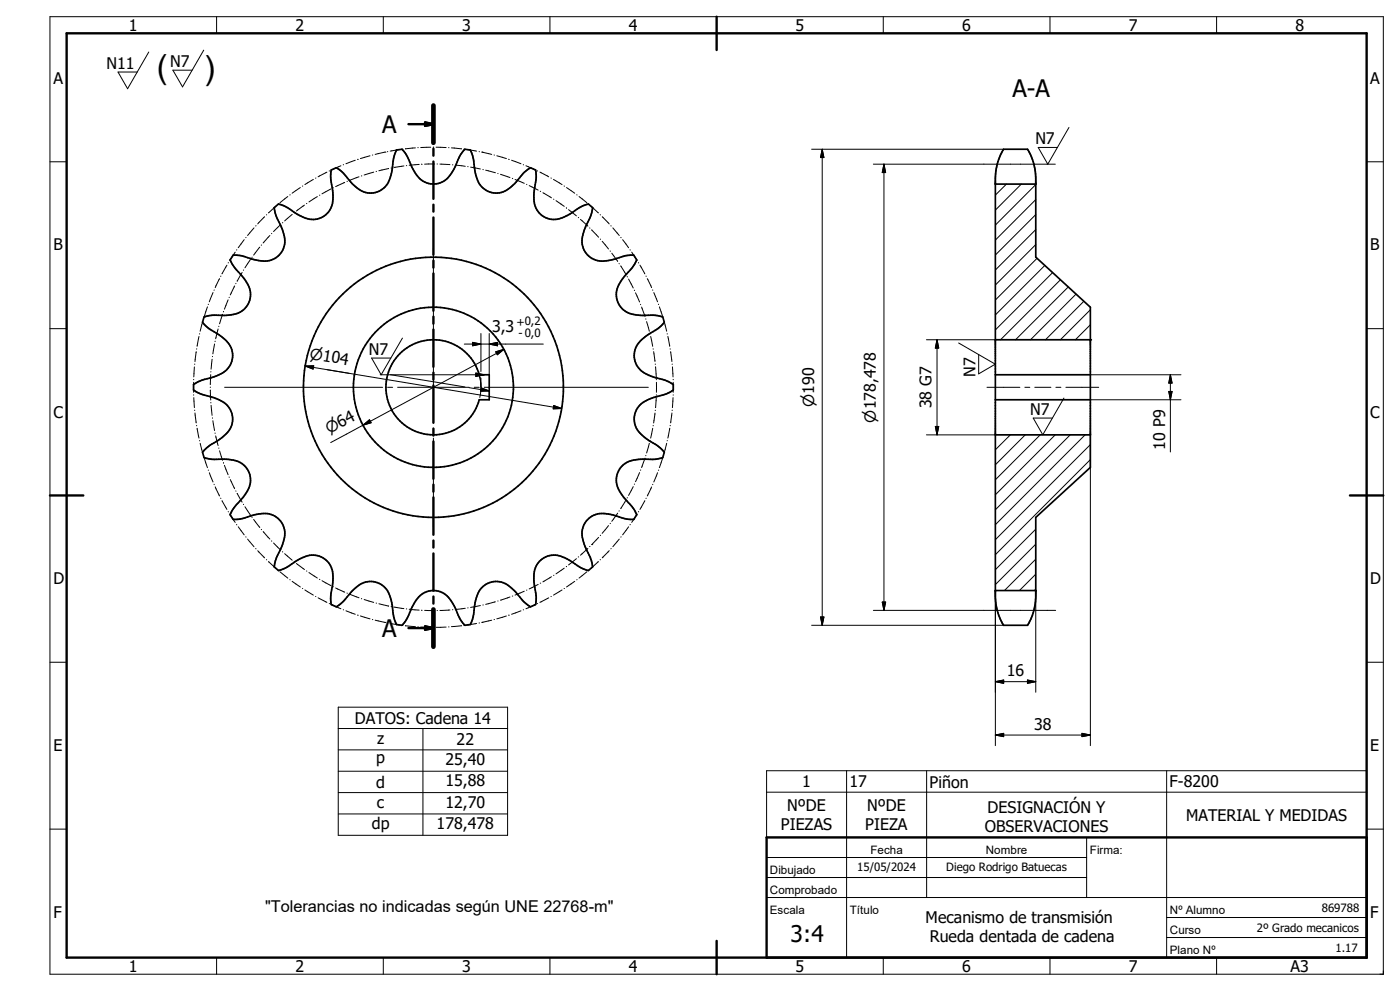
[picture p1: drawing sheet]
<svg xmlns="http://www.w3.org/2000/svg" width="420mm" height="297mm" viewBox="0 0 420 297" stroke-linecap="round" stroke-linejoin="round" font-family="sans-serif">
<g fill="none" stroke="#000" stroke-width=".3">
<path d="M15 5h400v287h-400zM44.6 15.6l-6.3 11-2.9-5h5.8M61.1 15l-6.3 11-2.9-5h5.7M65 5v5M115 5v5M165 5v5M265 5v5M315 5v5M365 5v5M320.7 38.2l-6.4 11-2.8-5h5.7M15 48.5h5M86.3 58.9l-2.3 1.9"/>
<path d="M87 58.4h-.1M90.1 56.2l-2.5 1.7M90.8 55.7l-.1 .1M94 53.8l-2.5 1.5M94.8 53.3l-.1 .1M95.2 58.9l-2.5 1.6M96 58.5h-.2M98.1 51.6l-2.7 1.4M98.9 51.2l-.1 .1M99.2 56.6l-2.6 1.5M100 56.3h-.1M102.3 49.7l-2.8 1.2"/>
<path d="M103.1 49.4h-.1M103.4 54.7l-2.7 1.2M104.2 54.3l-.1 .1M106.6 48l-2.8 1.1M107.4 47.8h.1M107.4 47.8h-.1M107.7 53l-2.8 1.1M108.5 52.7h-.1M111 46.7l-2.9 .8M111.8 46.5h-.1M112.1 51.6l-2.9 .9M113 51.4h-.2"/>
<path d="M115.5 45.6h.1M115.5 45.6l-3 .7M116.3 45.4l-.1 .1M116.6 50.5l-2.9 .7M117.4 50.3l-.1 .1M120 44.8l-2.9 .5M120.8 44.7h.1M121.2 49.7l-3 .5M121.6 44.6h.1M122 49.6l-.1 .1M124.6 44.3l-2.9 .3M125.5 44.2l-.2 .1"/>
<path d="M125.8 49.3l-3 .2M126.5 49.2h.1M129.2 44.1l-3 .1M130 44.1h.1M130.4 49.1l-3 .1M130.8 44.1l3 .1M131.1 49.1h.1M132 49.2l3 .1M134.6 44.2l.1 .1M135.4 44.3l3 .3M135.7 49.4h.2M136.6 49.5l3 .3"/>
<path d="M139.2 44.7h.1M140 44.8l3 .5M140.3 49.9l.1 .1M141.2 50.1l2.9 .5M143.7 45.4l.1 .1M144.6 45.6h.1M144.6 45.6l2.9 .7M144.9 50.8l.1 .1M145.7 51l2.9 .8M148.2 46.5h.1M149 46.7l2.9 .8M149.3 52h.1"/>
<path d="M150.2 52.2l2.8 1M152.6 47.8h.1M152.7 47.8h.1M153.5 48l2.8 1.1M153.7 53.5h.1M154.5 53.8l2.8 1.1M157 49.4h.1M157.8 49.7l2.7 1.2M158 55.2l.1 .1M158.7 55.6l2.7 1.4M161.2 51.2l.1 .1M162 51.6l2.6 1.4"/>
<path d="M162.1 57.3l.1 .1M162.9 57.8l2.5 1.5M165.3 53.3l.1 .1M166 53.8l2.6 1.5M166.1 59.7h.1M169.2 55.7l.1 .1M169.9 56.2l2.5 1.7M173 58.4h.1M173.7 58.9l2.3 1.9M243.5 44.7h57.6M246.7 44.7v142.7M246.7 44.7l.5 2.5h-1.1z"/>
<path d="M262 49.2h54.6M265.2 49.2v133.7M265.2 49.2l.5 2.5h-1zM301.9 55.2l-3.3 3.3M306.4 55.2l-7.8 7.8M310.7 59.8l-12.1 12.2M310.7 55.3l-12.1 12.2M410 48.5h5M68.1 79.5l-1.5 2.6M68.5 78.7v.1M70.6 75.6l-1.7 2.5M71 74.9v.1"/>
<path d="M73.3 71.8l-1.8 2.4M73.8 71.1l-.1 .1M75.1 77.8l-1.6 2.5M75.6 77.1v.1M76.2 68.3l-1.9 2.3M76.8 67.6l-.1 .1M77.9 74.1l-1.8 2.4M78.5 73.4l-.1 .1M79.4 64.9l-2.1 2.2M80 64.3l-.1 .1M80.9 70.6l-2 2.2M81.5 70h.1"/>
<path d="M82.8 61.8l-2.3 2M83.4 61.2l-.1 .1M84.2 67.3l-2.1 2.1M84.8 66.7l-.1 .1M87.7 64.3l-2.3 1.9M88.3 63.7l-.1 .1M91.3 61.5l-2.4 1.7M92 61h-.1M130 74.6v26.2M166.8 60.1l2.5 1.7M169.9 62.3l.1 .1M170.6 62.8l2.3 1.9"/>
<path d="M173.5 65.2l.1 .1M174.1 65.8l2.3 2M176.6 61.2l.1 .1M176.9 68.3l.1 .1M177.3 61.8l2.2 2M177.5 68.9l2.1 2.2M177.5 68.9h.1M180 64.3l.1 .1M180.1 71.7h.1M180.6 72.3l1.9 2.3M180.7 64.9l2.1 2.2M183 75.2l.1 .1"/>
<path d="M183.3 67.6v.1M183.5 75.9l1.8 2.4M183.8 68.3l2 2.3M185.7 79l.1 .1M186.2 79.7l1.6 2.5M186.2 71.1l.1 .1M186.8 71.8l1.8 2.4M189 74.9l.1 .1M189.5 75.6l1.6 2.5M191.5 78.7l.1 .1M192 79.5l1.4 2.6M310.7 73.3l-12.1 12.1"/>
<path d="M310.7 68.8l-12.1 12.1M310.7 64.3l-12.1 12.1M311.1 77.4l-12.5 12.5M313.4 79.6l-14.8 14.8M15 98.5h5M60.8 96.4l-.8 2.9M61.1 95.5l-.1 .2M62.2 92l-.9 2.8M62.5 91.2v.1M63.9 87.7l-1.1 2.8M64.3 86.9l-.1 .1M65.4 98.6l-.7 2.9"/>
<path d="M65.7 97.8l-.1 .1M65.9 83.5l-1.3 2.7M66.3 82.7l-.1 .2M66.8 94.2l-.9 2.9M67.1 93.4h.1M67.1 93.4l-.1 .1M68.4 89.9l-1.1 2.8M68.8 89.1l-.1 .1M70.4 85.7l-1.3 2.7M70.8 84.9l-.1 .1M71.2 84.2l-.1 .1M72.6 81.7l-1.4 2.5"/>
<path d="M73.1 80.9l-.1 .1M144.3 100v11.3M146.8 100v12.3M188.1 82.9l.1 .1M188.6 83.6l1.4 2.7M190.3 87v.1M190.7 87.8l1.2 2.7M192.2 91.2v.1M192.5 92l1 2.8M193.7 95.6l.1 .1M193.8 82.7l.1 .2M194 96.4l.8 2.9"/>
<path d="M194.2 83.5l1.3 2.7M195.8 86.9v.1M196.1 87.7l1.2 2.8M197.5 91.2l.1 .1M197.8 92l1 2.8M199 95.5v.2M199.2 96.4l.8 2.9M315.8 81.7l-17.2 17.2M318.1 83.8l-17.9 18M320.5 86l-15.9 15.8M322.8 88.1l-13.7 13.7M325.1 90.3l-11.5 11.5"/>
<path d="M327.1 97.3l-4.5 4.5M327.1 92.8l-9 9M410 98.5h5M58.1 114.6v3M58.1 118.3v.1M58.1 113.7v.1M58.1 119.2l.2 3M58.3 110l-.2 3M58.4 109.1v.1M58.9 105.4l-.4 3M59 104.5v.2M59.7 100.8l-.6 3"/>
<path d="M59.9 100v.1M63.1 116v.1M63.1 116.9l.1 3M63.2 112.3l-.1 3M63.3 111.4l-.1 .1M63.6 107.7l-.3 2.9M63.8 106.8l-.1 .1M64.4 103.1l-.5 2.9M64.5 102.2v.2M67.4 116.1h47.4M91.5 109.7l77 12.7M91.5 109.7l2.6-.1-.2 1z"/>
<path d="M114 112.3h15.9M116.3 116.1h1.5M117.2 112.3l12.7 2.1M119.3 116.1h21.5M120.7 101.3l-6.3 11-2.9-5h5.7M130 102.3v1.5M130 105.3v21.5M130.1 112.3h15.2M130.1 114.4l9.4 1.6M139.3 103.1h23.7M140.7 116.2l6.1 1M141.8 102.6l2.5 .5-2.5 .5z"/>
<path d="M142.3 116.1h1.5M142.7 111.8l2.6 .5-2.6 .5zM144.3 113.3v3.3l-.4 2.5M144.3 115.7l-.5-3.4 .5 3.8M144.4 116.3l2.4 .9-2.6 .1zM145.3 116.1h49.2M146.8 103.1l2.4-.5v1zM148.7 105.4l2.5-.7-2 1.6zM151.2 104.7l-42.3 22.7M195 100v.1M195.2 100.8l.6 3M195.9 104.5l.1 .2"/>
<path d="M196.1 105.4l.4 3M196.6 109.1v.1M196.7 110l.2 3M196.9 119.2l-.2 3M196.9 113.7v.1M196.9 118.3v.1M196.9 114.6v3M200.2 100v.1M200.4 100.8l.5 3M201 104.5l.1 .2M201.2 105.4l.4 3M201.6 109.1v.1"/>
<path d="M201.7 110l.2 3M201.9 119.2l-.2 3M202 114.6v3M202 113.7v.1M202 118.3v.1M277.9 101.8h20.7M281.1 101.8v28.5M281.1 101.8l.5 2.5h-1zM287.6 102.8l11 6.3-5 2.9v-5.7M296.1 116.1h9.8M307.4 116.1h1.5M310.4 116.1h4.9"/>
<path d="M316.8 116.1h1.5M319.2 119.3l-6.4 11-2.8-5h5.7M319.8 116.1h9.8M327.1 101.8h.1M327.1 119.8h27.2M327.1 112.3h27.2M350.6 117.3h1l-.5 2.5zM351.1 112.3v23.2M351.1 112.3l.5 2.5h-1zM58.4 122.9v.1M58.5 123.8l.4 2.9M59 127.5v.1"/>
<path d="M59.1 128.3l.6 3M59.9 132v.1M60 132.9l.8 2.9M61 136.5l.1 .1M61.3 137.3l.9 2.9M63.2 120.6l.1 .2M63.3 121.5l.3 3M63.7 125.2l.1 .2M63.9 126.1l.5 2.9M64.5 129.8v.1M64.7 130.6l.7 2.9M65.6 134.3l.1 .1"/>
<path d="M65.9 135.1l.9 2.9M67 138.7l.1 .1M67.3 139.5l1.1 2.8M108.9 127.4l1.9-1.6 .5 .9zM108.9 127.4l-9.7 5.2M130 128.3v1.5M130 131.3v26.3M166.1 121.5l2.4 .9-2.5 .1zM193.5 137.3l-1 2.8M193.8 136.5l-.1 .1M194.8 132.9l-.8 2.9M195 132v.2"/>
<path d="M195.8 128.4l-.6 2.9M196 127.5l-.1 .1M196.5 123.8l-.4 3M196.6 122.9v.2M198.8 137.3l-1 2.9M199 136.5v.1M200 132.9l-.8 2.9M200.2 132v.1M200.9 128.3l-.5 3M201.1 127.5l-.1 .1M201.6 123.8l-.4 2.9M201.6 122.9v.1"/>
<path d="M277.9 130.3h20.7M280.6 127.8h1l-.5 2.5zM303.1 130.3l-4.5 4.5M307.6 130.3l-9 9M312.1 130.3l-13.5 13.5M316.6 130.3l-18 18M321.1 130.3l-22.5 22.5M325.5 130.3l-26.9 27M327.1 137.7l-28.5 28.5M327.1 133.3l-28.5 28.5M327.1 130.3v93.2M62.5 140.9v.1"/>
<path d="M62.8 141.7l1.1 2.8M64.2 145.1l.1 .2M64.6 145.9l1.3 2.7M66.2 149.3l.1 .1M66.6 150.1l1.5 2.6M68.5 153.3v.1M68.7 143l.1 .1M68.9 154.1l1.7 2.5M69.1 143.7l1.3 2.8M70.7 147.1l.1 .1M71 157.2v.1M71.1 147.9l1.5 2.6"/>
<path d="M71.5 157.9l1.8 2.4M73 151.1l.1 .1M73.5 151.9l1.6 2.5M75.6 155v.1M76.1 155.7l1.8 2.4M78.4 158.7l.1 .1M78.9 159.3l2 2.2M182.5 157.5l-1.9 2.3M183.1 156.8l-.1 .2M185.3 153.8l-1.8 2.4M185.8 153.1l-.1 .1M187.8 149.9l-1.6 2.6"/>
<path d="M188.2 149.2l-.1 .1M188.6 157.9l-1.8 2.4M189.1 157.2l-.1 .1M190 145.9l-1.4 2.6M190.3 145.1v.1M191.1 154.1l-1.6 2.5M191.6 153.3l-.1 .1M191.9 141.6l-1.2 2.8M192.2 140.8v.1M193.4 150.1l-1.4 2.6M193.9 149.3l-.1 .1M195.5 145.9l-1.3 2.7"/>
<path d="M195.8 145.1v.2M197.3 141.7l-1.2 2.8M197.6 140.9l-.1 .1M310.7 158.6l-12.1 12.1M73.7 160.9l.1 .1M74.3 161.6l1.9 2.3M76.7 164.4l.1 .1M77.3 165.1l2.1 2.1M79.9 167.7l.1 .1M80.5 168.3l2.3 2M81.5 162.1v.1M82.1 162.7l2.1 2.2"/>
<path d="M83.3 170.8l.1 .1M84 171.4l2.3 1.9M84.7 165.4h.1M85.4 165.9l2.3 2M86.9 173.7l.1 .1M87.6 174.2l2.5 1.7M88.2 168.4h.1M88.9 168.9l2.4 1.8M90.7 176.4h.1M91.5 176.8l2.5 1.6M91.9 171.1l.1 .1M92.7 171.6l2.5 1.6"/>
<path d="M94.7 178.7l.1 .1M95.4 179.2l2.7 1.3M95.8 173.6l.2 .1M96.6 174l2.6 1.5M99.9 175.8l.1 .1M100.7 176.2l2.7 1.3M104.1 177.8h.1M104.9 178.1l2.8 1.1M108.4 179.4l.1 .1M109.2 179.7l2.9 .8M153 178.9l-2.8 1M153.8 178.6l-.1 .1"/>
<path d="M157.3 177.2l-2.8 1.2M158.1 176.8l-.1 .1M161.4 175.2l-2.7 1.3M162.2 174.8h-.1M164.6 179.2l-2.6 1.3M165.4 178.7l-.1 .1M165.4 172.9l-2.5 1.5M166.2 172.4l-.1 .1M168.6 176.8l-2.6 1.6M169.3 170.3l-2.5 1.7M169.3 176.4h-.1M169.9 169.8v.1"/>
<path d="M170 169.8h-.1M172.4 174.2l-2.5 1.7M172.9 167.4l-2.3 1.9M173.1 173.7l-.1 .1M173.6 166.9l-.1 .1M176 171.4l-2.3 1.9M176.4 164.4l-2.3 2M176.7 170.8l-.1 .1M177 163.8h-.1M177.5 163.2h.1M179.5 168.3l-2.2 2M179.6 161.1l-2.1 2.1"/>
<path d="M180.1 167.7l-.1 .1M180.2 160.4l-.1 .1M182.8 165.1l-2.1 2.1M183.3 164.4v.1M185.8 161.6l-2 2.3M186.3 160.9l-.1 .1M298.6 177v5.8M310.7 176.6l-.4 .4M310.7 172.1l-4.9 4.9M310.7 167.6l-9.4 9.4M310.7 163.1l-12.1 12.1M310.7 177v5.8"/>
<path d="M15 198.5h5M98.8 180.9h.1M99.5 181.3l2.8 1.2M103 182.8h.1M103.8 183.1l2.8 1M107.3 184.4h.1M107.4 184.4h.1M108.1 184.6l2.9 .9M111.7 185.7h.1M112.5 185.9l3 .6M112.8 180.8h.2M113.7 181l2.9 .6"/>
<path d="M115.5 186.5h.1M116.2 186.7h.1M117.1 186.8l2.9 .5M117.3 181.8h.1M118.2 181.9l3 .5M120.8 187.4l.1 .1M121.6 187.5l.1 .1M121.7 187.6l2.9 .2M121.9 182.5h.1M122.8 182.6l3 .3M125.3 187.9h.2M126.2 187.9l3 .1"/>
<path d="M126.5 182.9h.1M127.4 182.9l3 .1M130 188h.1M131.1 183h.1M133.8 187.9l-3 .1M134.6 187.9h.1M135 182.8l-3 .2M135.9 182.7l-.2 .1M138.4 187.5l-3 .3M139.3 187.4l-.1 .1M139.6 182.3l-3 .4M140.4 182.2h-.1"/>
<path d="M143 186.8l-3 .5M143.8 186.7h-.1M144.1 181.5l-2.9 .5M144.6 186.5h.1M145 181.3h-.1M147.5 185.9l-2.9 .6M148.3 185.7h-.1M148.6 180.4l-2.9 .7M149.4 180.1h-.1M151.9 184.6l-2.9 .9M152.6 184.4h.1M152.8 184.4h-.1"/>
<path d="M156.3 183.1l-2.8 1M157.1 182.8h-.1M160.5 181.3l-2.7 1.2M161.3 180.9h-.1M243.5 187.4h57.6M246.1 184.9h1.1l-.5 2.5zM262 182.9h54.7M264.7 180.4h1l-.5 2.5zM298.6 183v40.5M310.7 183v24.5M410 198.5h5M101.5 211.9h50.8v38.4h-50.8z"/>
<path d="M101.5 218.3h50.8M126.9 218.3v32M298.6 204.3l2.5-.5v1zM298.6 204.3h12.1M308.2 203.8l2.5 .5-2.5 .5zM324.6 219.8l2.5 .5-2.5 .5zM101.5 224.7h50.8M101.5 231.1h50.8M101.5 237.5h50.8M230 231h180v20h-180zM230 237.4h180M254 231v56"/>
<path d="M278 231v38M298.6 220.3h28.5M298.6 220.3l2.5-.5v1zM350 231v56M15 248.5h5M101.5 243.9h50.8M230 257h96M326 251v18M410 248.5h5M230 269h180M230 263h96M350 275h60"/>
<path d="M65 287v5M115 287v5M165 287v5M265 287v5M315 287v5M350 281h60M365 287v5"/>
</g>
<g fill="none" stroke="#000" stroke-width=".51">
<path d="M298.6 55.2h12.1M301.1 44.7h7.2a16.8 16.8 0 0 1 2.4 8.5v23.9l16.4 15v48l-16.4 15v23.8a16.9 16.9 0 0 1-2.4 8.5h-7.2a16.9 16.9 0 0 1-2.5-8.5v-125.7a16.9 16.9 0 0 1 2.5-8.5zM82.3 62.2l1.2-1.1 .9 .3 2.1 1 3.4 2.2a6.3 6.3 0 0 0 7 .4 6.3 6.3 0 0 0 3-6.3l-.7-5 .2-2.7 1.5-.7 1.5 1 1 1a12.9 12.9 0 0 0 6.9 5.5 6.4 6.4 0 0 0 7.1-5.8l.4-2a12.3 12.3 0 0 1 1.1-5l1.7-.3 1.4 1.8 1.4 3.2a7.5 7.5 0 0 0 6.9 5.4 7.8 7.8 0 0 0 6.4-5.4l1.4-3.2 1.3-1.8 1.7 .3 .7 1.7 .3 1.8a11.7 11.7 0 0 0 2.8 7.9 6.3 6.3 0 0 0 9.1-1l3-3.5 2.2-1.6 1.5 .7 .1 2.7a15.1 15.1 0 0 0 0 8.8 6.3 6.3 0 0 0 9.4 2.1l2.4-1.5a10.4 10.4 0 0 1 3.9-2l1.3 1.1-.1 .5-.6 2.2-1.8 4.1a6.3 6.3 0 0 0 4.5 9.2h2.2l2.6-.6a13.9 13.9 0 0 1 5.5-1.1l.9 1.4-.2 .4-1.1 1.9-2.4 2.6a7.2 7.2 0 0 0-1.7 8.2 7.7 7.7 0 0 0 7.6 3.5h1.3a10.5 10.5 0 0 1 4.3 .5l.5 1.6-.3 .4a19.3 19.3 0 0 1-5.1 3.6 6.7 6.7 0 0 0-3.2 8.2 9.5 9.5 0 0 0 7.2 4.7l2.1 .6 2 1.1v1.7a17.7 17.7 0 0 1-6.3 2.4 6.7 6.7 0 0 0-5.4 6.9 8.5 8.5 0 0 0 4.5 5.9l2.5 1.6 2 1.8-.5 1.6-2.2 .5-5 .1a6.4 6.4 0 0 0-6.2 3.7 6.4 6.4 0 0 0 1.3 7.1l1.3 1.6a12.2 12.2 0 0 1 3 4.2l-.9 1.4-2.7-.3a15 15 0 0 0-8.7-1.2 6.3 6.3 0 0 0-3.4 8.9l1.8 4.1 .7 2.7-1.3 1.1-.4-.1-2.1-.9-2.9-1.9a7.7 7.7 0 0 0-7.4-1.2 6.8 6.8 0 0 0-3.5 7.6l.1 1a14.5 14.5 0 0 1 .4 5.7l-1.5 .7-1.9-1.4-1.9-2.2a8.5 8.5 0 0 0-7.4-4 6.3 6.3 0 0 0-5.2 5.3l-.8 5-.9 2.6-1.7 .2-.6-.7-1.2-1.9-1.4-3.3a6.8 6.8 0 0 0-7-4.5 7.4 7.4 0 0 0-5.6 5l-1.2 2.8-1.2 1.9-.6 .7-1.7-.2-.8-2.6-.5-3.5a7.1 7.1 0 0 0-5-6.6 7.6 7.6 0 0 0-7.6 3.4l-2.3 2.6-1.8 1.4-1.5-.7a18.6 18.6 0 0 1 .4-6.7 6.6 6.6 0 0 0-4.6-8 10.2 10.2 0 0 0-7.7 2.6l-1.8 1.1-2.2 .8-1.2-1.1 .6-2.7 1.5-3.1a7.2 7.2 0 0 0-.6-8.3 7 7 0 0 0-7.3-1.5l-2.2 .6a10.5 10.5 0 0 1-4.3 .8l-1-1.4 1.4-2.4a15.4 15.4 0 0 0 4.7-7.4 6.4 6.4 0 0 0-6.7-6.8l-2.1-.1a11.2 11.2 0 0 1-5.1-.5l-.4-1.6 1.9-1.8 2.6-1.6a7.8 7.8 0 0 0 4.5-7.1 6.9 6.9 0 0 0-5.4-5.7l-2.3-.7a10.1 10.1 0 0 1-4-1.7v-1.7l1.5-.9 2.5-.8a9.5 9.5 0 0 0 7.2-4.7 6.4 6.4 0 0 0-2.8-7.9l-3.8-2.4-1.7-1.5-.2-.4 .4-1.6a24.8 24.8 0 0 1 7.2-.5 6.3 6.3 0 0 0 6.2-3.7 6.3 6.3 0 0 0-1.2-7.1l-3-3.5-1.4-2.3 1-1.4h.4a19.7 19.7 0 0 1 6.1 1.4 6.7 6.7 0 0 0 8.3-2.9 8.8 8.8 0 0 0-.8-7.9l-1.2-2.6zM119.9 106a14.2 14.2 0 0 1 23.9 6.3h3v7.5h-3a14.2 14.2 0 0 1-20.9 8.6 14.2 14.2 0 0 1-3-22.4zM298.6 119.8h28.5M298.6 112.3h28.5M298.6 101.8h28.5M298.6 130.3h28.5M298.6 177h12.1"/>
<circle cx="130" cy="116.1" r="24"/>
<circle cx="130" cy="116.1" r="39"/>
</g>
<circle cx="327.1" cy="101.8" r=".25" fill="#000"/>
<g fill="none" stroke="#000" stroke-width=".71">
<path d="M20 10h390v277h-390zM215 5v10M122.5 37.2h7.5M127.5 36.7l2.5 .5-2.5 .5zM130 31.6v11.2M130 44.6v2.1M130 48.4v11.2M130 61.3v2.1M130 65.2v11.2M130 78.1v2.1M130 82v11.1M130 94.9v2.1"/>
<path d="M130 98.8v11.1M130 111.7v2.1M130 115.5v11.2M130 128.4v2.2M130 132.3v11.2M15 148.5h10M130 145.2v2.1M130 149.1v11.2M405 148.5h10M130 162v2.1M130 165.9v11.1M130 178.8v2.1"/>
<path d="M122.5 188.2h7.5M127.5 187.7l2.5 .5-2.5 .5zM130 182.7v11.1M410 251h-180v36M215 282v10"/>
</g>
<path d="M130 31.6v11.2M130 182.7v11.1" fill="none" stroke="#000" stroke-width="1.4"/>
<path d="M127.5 36.7l2.5 .5-2.5 .5zM127.5 187.7l2.5 .5-2.5 .5z" fill="#000" stroke="#000" stroke-width=".71"/>
<g fill="#000" stroke="#000" stroke-width=".3">
<path d="M246.7 44.7l.5 2.5h-1.1zM265.2 49.2l.5 2.5h-1zM91.5 109.7l2.6-.1-.2 1zM141.8 102.6l2.5 .5-2.5 .5zM142.7 111.8l2.6 .5-2.6 .5zM144.4 116.3l2.4 .9-2.6 .1zM148.7 105.4l2.5-.7-2 1.6zM146.8 103.1l2.4-.5v1zM281.1 101.8l.5 2.5h-1zM350.6 117.3h1l-.5 2.5zM351.1 112.3l.5 2.5h-1zM108.9 127.4l1.9-1.6 .5 .9z"/>
<path d="M166.1 121.5l2.4 .9-2.5 .1zM280.6 127.8h1l-.5 2.5zM246.1 184.9h1.1l-.5 2.5zM264.7 180.4h1l-.5 2.5zM298.6 220.3l2.5-.5v1zM298.6 204.3l2.5-.5v1zM308.2 203.8l2.5 .5-2.5 .5zM324.6 219.8l2.5 .5-2.5 .5z"/>
</g>
<g font-size="9.8">
<text x="47" y="23.5">(</text>
<text x="61.3" y="23.5">)</text>
</g>
<g font-size="7.2">
<text x="303.7" y="29">A-A</text>
<text x="114.6" y="39.8">A</text>
<text x="114.6" y="190.9">A</text>
</g>
<text font-size="6.9" x="237.2" y="282.2">3:4</text>
<text font-size="4.9" x="79.5" y="273.4">&quot;Tolerancias no indicadas según UNE 22768-m&quot;</text>
<g font-size="4.8">
<text x="38.7" y="9.3">1</text>
<text x="88.7" y="9.3">2</text>
<text x="138.7" y="9.2">3</text>
<text x="188.7" y="9.2">4</text>
<text x="238.7" y="9.2">5</text>
<text x="288.6" y="9.2">6</text>
<text x="338.7" y="9.2">7</text>
<text x="388.6" y="9.2">8</text>
<text x="31.9" y="20.7">N11</text>
<text x="51" y="20.1">N7</text>
<text x="16" y="25.1">A</text>
<text x="411" y="25.1">A</text>
<text x="310.6" y="43.3">N7</text>
<text x="16" y="75.1">B</text>
<text x="411" y="75.1">B</text>
<text x="147.6" y="99.7">3,3</text>
<text x="110.7" y="106.4">N7</text>
<text x="292.6" y="112.9" transform="rotate(-90 292.6 112.9)">N7</text>
<text x="16" y="125.1">C</text>
<text x="279.5" y="122.4" transform="rotate(-90 279.5 122.4)">38 G7</text>
<text x="309.1" y="124.4">N7</text>
<text x="411" y="125.1">C</text>
<text x="349.5" y="134.7" transform="rotate(-90 349.5 134.7)">10 P9</text>
<text x="16" y="175">D</text>
<text x="411" y="175">D</text>
<text x="302" y="202.7">16</text>
<text x="106.5" y="216.9">DATOS: Cadena 14</text>
<text x="310.2" y="218.7">38</text>
<text x="16" y="225">E</text>
<text x="113.1" y="222.8">z</text>
<text x="137" y="223.3">22</text>
<text x="411" y="225">E</text>
<text x="112.9" y="228.8">p</text>
<text x="133.6" y="229.3">25,40</text>
<text x="112.9" y="236.1">d</text>
<text x="133.6" y="235.7">15,88</text>
<text x="240.7" y="236">1</text>
<text x="254.9" y="236">17</text>
<text x="278.8" y="236.1">Piñon</text>
<text x="350.9" y="236">F-8200</text>
<text x="113.1" y="242.1">c</text>
<text x="133.6" y="242.1">12,70</text>
<text x="236.2" y="243.1">NºDE</text>
<text x="260.2" y="243.1">NºDE</text>
<text x="296.2" y="243.7">DESIGNACIÓN Y</text>
<text x="355.8" y="246">MATERIAL Y MEDIDAS</text>
<text x="111.5" y="248.5">dp</text>
<text x="131" y="248.5">178,478</text>
<text x="234.3" y="248.8">PIEZAS</text>
<text x="259.6" y="248.8">PIEZA</text>
<text x="295.4" y="249.4">OBSERVACIONES</text>
<text x="16" y="275">F</text>
<text x="411" y="275">F</text>
<text x="277.7" y="276.7">Mecanismo de transmisión</text>
<text x="278.9" y="282.4">Rueda dentada de cadena</text>
<text x="38.7" y="291.3">1</text>
<text x="88.7" y="291.3">2</text>
<text x="138.7" y="291.2">3</text>
<text x="188.7" y="291.2">4</text>
<text x="238.7" y="291.2">5</text>
<text x="288.6" y="291.2">6</text>
<text x="338.7" y="291.2">7</text>
<text x="387.2" y="291.2">A3</text>
</g>
<g font-size="4.6">
<text x="92.8" y="107.5" transform="rotate(9 92.8 107.5)">n104</text>
<text x="244.3" y="122" transform="rotate(-90 244.3 122)">n190</text>
<text x="98.8" y="130.2" transform="rotate(-28 98.8 130.2)">n64</text>
<text x="262.8" y="126.7" transform="rotate(-90 262.8 126.7)">n178,478</text>
</g>
<g font-size="3.5">
<text x="261.1" y="256">Fecha</text>
<text x="295.7" y="256">Nombre</text>
<text x="327" y="256">Firma:</text>
<text x="231" y="262">Dibujado</text>
<text x="231" y="268">Comprobado</text>
<text x="231" y="274">Escala</text>
<text x="255" y="274">Título</text>
<text x="351" y="274">Nº Alumno</text>
<text x="351" y="280">Curso</text>
<text x="351" y="286">Plano Nº</text>
</g>
<g font-size="3.4">
<text x="154.9" y="97.6">+0,2</text>
<text x="155.6" y="101.1">- 0,0</text>
<text x="257.2" y="261">15/05/2024</text>
<text x="283.9" y="260.9">Diego Rodrigo Batuecas</text>
<text x="396.5" y="273.3">869788</text>
<text x="377" y="279.3">2º Grado mecanicos</text>
<text x="400.6" y="285.3">1.17</text>
</g>
</svg>
